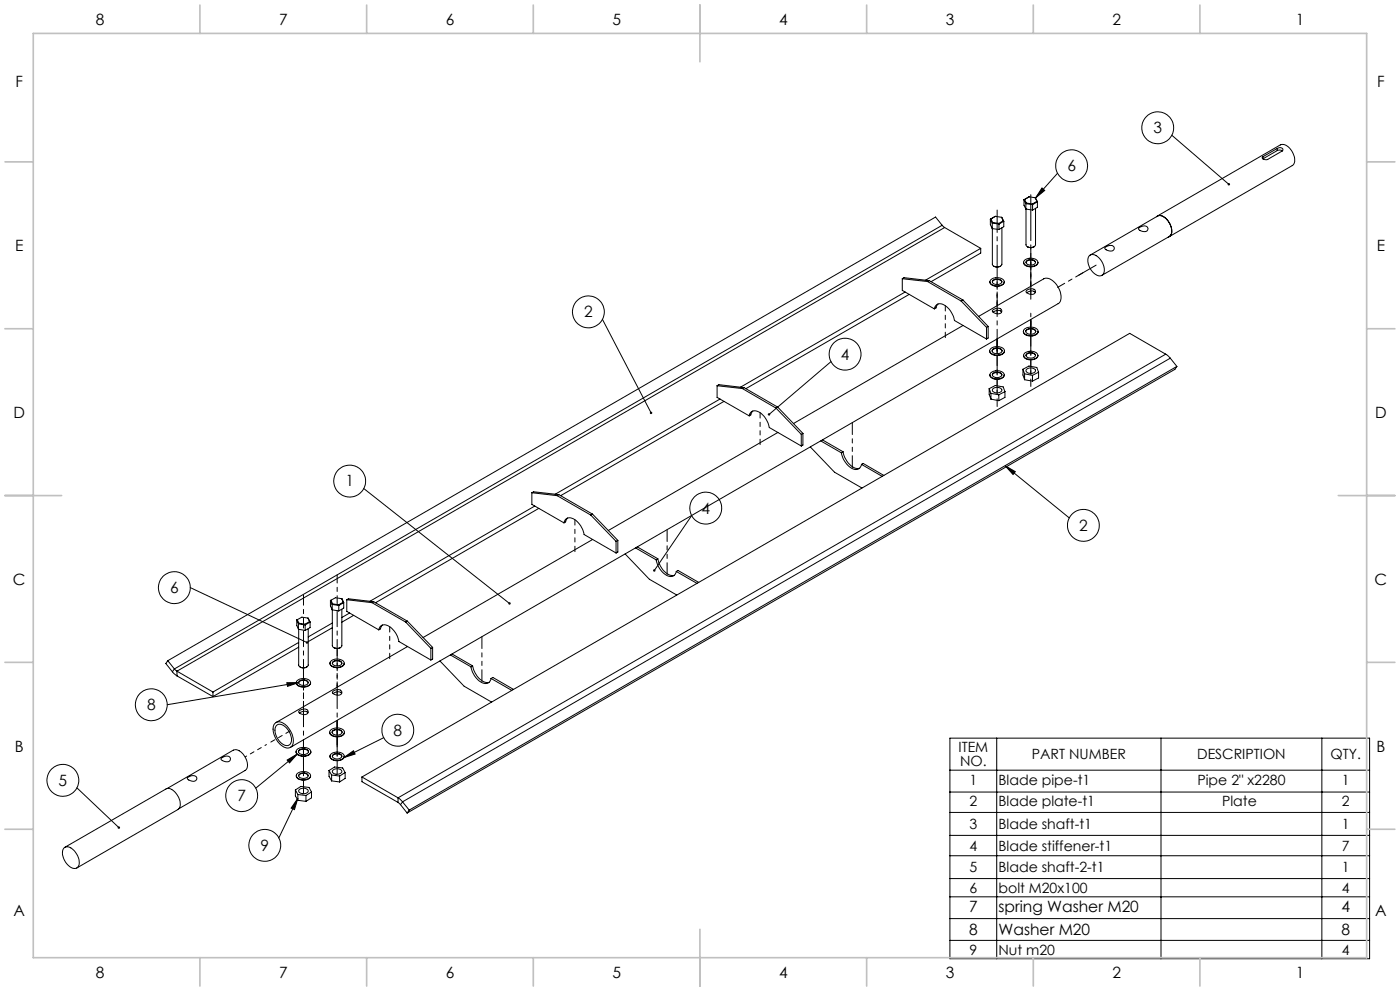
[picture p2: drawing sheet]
<svg xmlns="http://www.w3.org/2000/svg" width="420mm" height="297mm" viewBox="0 0 420 297" stroke-linecap="round" stroke-linejoin="round" font-family="sans-serif">
<g fill="none" stroke="#000" stroke-width=".3">
<path d="M307.2 59.9v1.6l.6 1.1 2 .4M307.2 59.9l.6 1.1M307.4 59.8l.5 1.1M307.4 59.8l-.2 .1M308.7 59l-1.3 .8M308.7 59l1.9 .3M308.7 59l-1.5 .9M310.6 59.3l.5 1M310.6 59.3h.1M310.7 59.3l.5 1.2M312.6 56.3l.8 .8-2.7 2.2zM317.3 51.9l-6.6 7.4"/>
<path d="M351.5 40.5l17.2 14.7M378.9 47v.6M378.9 47.6h.1M383.2 44.5a.95 .95 0 0 1 1-.3 .95 .95 0 0 1 .6 .8l-4.5 2.8a1.16 1.16 0 0 1-1.6-.6l.2-.2M383.2 45.1l.8-.1 .7 .2M383.2 44.5l-4.3 2.5M383.2 45.1l-4.3 2.5M383.2 44.5v.6M282.6 67.5l.8 .7M282.6 67.5l-1.9-2.5-230.4 133M282.6 67.5l-230.3 133M283.4 68.2l10.8 6.2"/>
<path d="M283.4 68.2l-230.3 133M294.2 74.4l-16.5 9.6M294.2 74.4v1.4l-14.9 8.6M297.1 65.7v1.6l.6 1.2 2 .3M297.1 65.7l.6 1.1M297.3 65.6l.5 1.1M297.3 65.6l-.2 .1M297.7 66.8v12.4a1.66 1.66 0 0 0 2.9 0v-10.9M297.7 66.8l2 .4M297.8 66.7l1.8 .3M297.8 66.7l-.1 .1M298.1 79.8l.8 .2 1.2-.2"/>
<path d="M298.6 64.8l-1.5 .9M298.6 64.8h.1M298.6 64.8l-1.3 .8M298.6 64.8l1.9 .3M299.6 67l.1 .2M299.7 67.2v1.6M300.5 65.1l.5 1.1M300.5 65.1l.6 1.2M301 66.2l-1.4 .8M301 66.2l.1 .1M301.1 66.3l-1.4 .9M301.1 66.3v1.6l-1.4 .9"/>
<path d="M307.1 78.6a1.64 1.64 0 0 0 2.1 1.4 1.74 1.74 0 0 0 2.2-1.4M307.4 77.9a2.73 2.73 0 0 1 4 .6 2.45 2.45 0 0 1-3.9 .8 .86 .86 0 0 1-.1-1.4zM307.8 61v12.3a1.62 1.62 0 0 0 2.9 0v-10.9M307.8 61l2 .3M307.8 78.7a1.75 1.75 0 0 1 2.9 0M307.9 60.9l1.8 .2M307.9 60.9l-.1 .1M307.9 78.2a1.8 1.8 0 0 1 2.8 .4 1.61 1.61 0 0 1-2.9 0zM308.2 73.9l1 .3 1-.3M309.7 61.1l.1 .2M309.8 61.3v1.7M311.1 60.3l-1.4 .8"/>
<path d="M311.1 60.3l.1 .2M311.2 60.5l-1.4 .8M311.2 60.5v1.6l-1.4 .9M326.8 76.7a2.25 2.25 0 0 1 3.2 .9 4.2 4.2 0 0 1 .9 4.7 2.25 2.25 0 0 1-3.2-1 4.2 4.2 0 0 1-.9-4.6zM327.1 76.4l57-33a3.1 3.1 0 0 1 3.6 2.1 3.2 3.2 0 0 1 0 4.1l-57.1 32.9M331.6 74.1a1.61 1.61 0 0 1 2.7 .3 1.62 1.62 0 0 1-2.7 .3l-.2-.2zM341.7 68.3a1.6 1.6 0 0 1 2.7 .2 1.53 1.53 0 0 1-2.5 .5l-.3-.4zM347 64.9a2.21 2.21 0 0 1 3.2 1 4.2 4.2 0 0 1 1 4.7l-.7 .4M347.3 64.8a3.1 3.1 0 0 1 3.6 2.2 3.1 3.1 0 0 1-.1 3.9M180.7 95.7l14.6 28.1M270.7 83.5v3.5l9.6 5.6M270.7 83.5l7.6 .9"/>
<path d="M270.7 83.5l.5-.3 7.6 .9M271.5 87.5l-49.4 28.6M272.8 88.2l-49 28.3M278.3 84.4l10.1 5.8M278.8 84.1l-.5 .3M278.8 84.1l10.1 5.8M280.3 92.6a1.97 1.97 0 0 1 1.5-1.6 1.97 1.97 0 0 1 2 .8 7.2 7.2 0 0 1 2.5 4.3l9.6 5.5M281.4 91.1l-.6 1.2-.5 .3M288.4 90.2l7.5 7.9M288.9 89.9l-.5 .3M288.9 89.9l7.5 7.9M288.9 97.5l-50.8 29.4"/>
<path d="M293.6 94.8l19.5-11.2a3.1 3.1 0 0 1 3.6 1.4 4.9 4.9 0 0 1 1 5.8l-230.6 133.2M295.9 98.1v3.5M296.4 97.8l-.5 .3M296.4 97.8v3.5l-.5 .3M297 84.5a2.03 2.03 0 0 0 2.7 1.3 1.43 1.43 0 0 0 1.6-1.3M297.2 83.9a2.75 2.75 0 0 1 4.1 .4 2.32 2.32 0 0 1-3.4 1.1 .97 .97 0 0 1-.7-1.5zM297.7 84.5a1.67 1.67 0 0 1 2.8 0M297.8 93a1.71 1.71 0 0 1 2.7 .1 1.15 1.15 0 0 1-1.8 .8l-1-.5zM298 84a1.61 1.61 0 0 1 2.5 .6 1.66 1.66 0 0 1-2.8-.2zM300.5 93.5a1.63 1.63 0 0 0-2.6 .1M307 99.3a2.14 2.14 0 0 0 3 1.3 1.52 1.52 0 0 0 1.4-1.3M307.3 98.7a2.95 2.95 0 0 1 4.1 .4 1.82 1.82 0 0 1-2.4 1.5 1.44 1.44 0 0 1-1.8-1.8z"/>
<path d="M307.7 99.4a1.78 1.78 0 0 1 3 0M307.9 87.1a1.74 1.74 0 0 1 2.8 .2 1.52 1.52 0 0 1-2.7 .5l-.2-.2zM307.9 98.9a1.87 1.87 0 0 1 2.8 .4 1.72 1.72 0 0 1-3 0zM310.6 87.7a1.61 1.61 0 0 0-2.6 0M215.1 115.6v3.5l9.7 5.5M215.1 115.6l7.6 .8M215.1 115.6l.6-.3 7.5 .9M216 119.6l-49.5 28.5M222.7 116.4l10.1 5.9M223.2 116.2l-.5 .2M223.2 116.2l10.1 5.8M249.3 108.4l-18.6 15.8"/>
<path d="M296.8 116.5l1.8-1 2.4 .5 .5 1.4M296.8 116.5l.5 1.4M296.8 116.5v1.7l.5 1.4M296.9 105.2a2.22 2.22 0 0 0 3 1.3 1.53 1.53 0 0 0 1.4-1.3M297 112.3a2.28 2.28 0 0 0 3.3 1.2 1.18 1.18 0 0 0 1-1.2M297 104.7a2.84 2.84 0 0 1 4.3 .2 1.87 1.87 0 0 1-2.4 1.5 1.62 1.62 0 0 1-1.9-1.5zM297.2 111.8a2.83 2.83 0 0 1 4.1 .4 2.2 2.2 0 0 1-3.2 1.2 1.05 1.05 0 0 1-1-.5 1.05 1.05 0 0 1 .1-1.1zM297.3 117.9l2.3 .4M297.3 117.9v1.7M297.3 119.6l2.3 .5M297.6 105.2a1.79 1.79 0 0 1 3 0M297.7 112.4a1.67 1.67 0 0 1 2.8 0"/>
<path d="M297.8 104.7a1.9 1.9 0 0 1 2.8 .4 1.72 1.72 0 0 1-3 .1zM297.9 116.6l.1-.2a1.59 1.59 0 0 1 2.5 .7 1.66 1.66 0 0 1-2.8-.2zM297.9 112a1.8 1.8 0 0 1 2.7 .3 1.61 1.61 0 0 1-2.9 0zM299.6 118.3v1.8M301.5 117.4l-1.9 .9M301.5 117.4v1.7l-1.9 1M306.9 110.7l1.8-1 2.3 .4 .6 1.4M306.9 110.7l.5 1.3M306.9 110.7v1.7l.5 1.4M307.1 106.5a1.64 1.64 0 0 0 2.1 1.3 1.74 1.74 0 0 0 2.2-1.3M307.4 112l2.3 .5M307.4 112v1.8"/>
<path d="M307.4 113.8l2.3 .4M307.4 105.8a2.73 2.73 0 0 1 4 .6 2.32 2.32 0 0 1-3.5 1.1 .95 .95 0 0 1-.8-.7 .95 .95 0 0 1 .3-1zM307.8 106.6a1.7 1.7 0 0 1 2.9 0M307.9 110.7a1.74 1.74 0 0 1 2.8 .4 1.6 1.6 0 0 1-1.5 .8 1.6 1.6 0 0 1-1.4-.9zM308.1 106a1.76 1.76 0 0 1 2.6 .5 1.63 1.63 0 0 1-2.9-.1zM309.7 112.5v1.7M311.6 111.5l-1.9 1M311.6 111.5v1.8l-1.9 .9M349.7 106.1l1.4 1.2M349.7 106.1l-230.3 133M349.7 106.1l-10.8-6.2-230.3 133M351.1 107.3l2 2.5"/>
<path d="M351.1 107.3l-230.3 133M353.1 109.8l-230.3 133M353.1 109.8l-.6 .9-230.4 133M217.2 120.3l-49 28.3M224.8 124.6a1.84 1.84 0 0 1 1.2-1.5 1.84 1.84 0 0 1 1.9 .5 7.2 7.2 0 0 1 2.9 4.5l9.6 5.6M225.8 123.2l-.6 1.2-.4 .2M232.8 122.3l7.6 7.9M233.3 122l-.5 .3M233.3 122l7.6 7.9M233.4 129.6l-50.9 29.4M240.4 130.2v3.5M240.9 129.9l-.5 .3"/>
<path d="M240.9 129.9v3.5l-.5 .3M243.1 133.9l7.3 7.6 8.2 4.8M246.2 132.1l6.2 3.6M246.7 131.8l6.2 3.6M252.4 135.7a5.9 5.9 0 0 0 4.5 5 1.63 1.63 0 0 0 1.5-1.5M252.9 135.4a5.9 5.9 0 0 0 4.5 5l.4-.1M252.9 135.4l-.5 .3M258.4 139.2l.5-.3 6.2 3.6M258.4 139.2l6.3 3.6M301.6 139.6l19.2 15.6M301.6 139.6l3 1.8-.7 .8zM109.1 146.4l43.8 34.5"/>
<path d="M159.6 147.7v3.5l9.6 5.5M159.6 147.7l7.5 .9M159.6 147.7l.5-.3 7.5 .8M160.4 151.7l-49.4 28.5M161.6 152.4l-49 28.3M167.1 148.6l10.1 5.8M167.6 148.2l-.5 .4M167.6 148.2l10.2 5.9M169.2 156.7a1.82 1.82 0 0 1 1.3-1.5 1.82 1.82 0 0 1 1.9 .5 6.7 6.7 0 0 1 2.8 4.5l9.6 5.5M170.3 155.3l-.6 1.1-.5 .3M177.2 154.4l7.6 7.8M177.8 154.1l-.6 .3"/>
<path d="M177.8 154.1l7.5 7.9M207.5 154.5l-11.2 16.5M57.1 176.1l35 16.5M99.1 180v1.6l.6 1.2 1.9 .3M99.1 180l.6 1.1M99.3 179.9l.5 1.1M99.3 179.9l-.2 .1M102.5 179.4l-1.9-.3-1.3 .8M102.5 179.4l.5 1.1M102.5 179.4l.6 1.2M104 179.7v3.5l9.6 5.6M104 179.7l7.6 .9"/>
<path d="M104 179.7l.5-.2 7.6 .8M177.8 161.7l-50.9 29.4M184.8 162.2v3.5M185.3 162l-.5 .2M185.3 162v3.4l-.5 .3M187.5 166l7.3 7.6 8.2 4.7M190.7 164.2l6.1 3.6M191.2 163.9l6.1 3.6M196.8 167.8a5.9 5.9 0 0 0 4.5 5 1.63 1.63 0 0 0 1.6-1.5M197.3 167.5a5.9 5.9 0 0 0 4.5 5l.5-.1M197.3 167.5l-.5 .3M202.9 171.3l.5-.3 6.2 3.6"/>
<path d="M202.9 171.3l6.2 3.5M50.3 198l2 2.5M50.3 198l-.6 .9 2 2.4M89 185.8l.5 1.2M89 185.8v1.7l.5 1.1M89.2 185.7l.5 1.1M89.2 185.7l-.2 .1M89.5 187l2 .3M89.5 188.6l2 .3M89.5 187v1.6M89.6 192.5l-25.7 14.9M89.6 194l-25.7 14.8"/>
<path d="M89.7 186.8l-.2 .2M89.7 186.8l1.8 .3M90 199.9l.7 .3 1.3-.3M91.5 187.1v.2M91.5 187.3v1.6M92.4 185.2l-1.8-.2-1.4 .7M92.4 185.2l.5 1.1M92.4 185.2l.6 1.2M92.5 188.4v10.9a1.65 1.65 0 0 1-2.9 0v-10.7M92.9 186.3l-1.4 .8M92.9 186.3l.1 .1M93 186.4l-1.5 .9"/>
<path d="M93 186.4v1.7l-1.5 .8M99 198.8a2.1 2.1 0 0 0 2.9 1.2 1.39 1.39 0 0 0 1.4-1.2M99.4 198a2.84 2.84 0 0 1 3.9 .5 1.8 1.8 0 0 1-2.4 1.5 1.62 1.62 0 0 1-1.9-1.5zM99.7 181.1v12.4a1.66 1.66 0 0 0 2.9 0v-10.9M99.7 181.1l1.9 .4M99.7 198.8a1.7 1.7 0 0 1 2.9 0M99.7 186.7l-7.2 4.2M99.7 188.1l-7.2 4.2M99.8 181l-.1 .1M99.8 181l1.8 .3M99.8 198.4a1.66 1.66 0 0 1 2.8 .5 1.7 1.7 0 0 1-2.9-.2zM100.1 194.1l1 .2 1-.2"/>
<path d="M101.6 181.3v.2M101.6 181.5v1.6M103 180.5l-1.4 .8M103 180.5l.1 .1M103.1 180.6l-1.5 .9M103.1 180.6v1.6l-1.5 .9M104.9 183.7l-2.3 1.4M106.1 184.4l-3.5 2.1M111.6 180.6l10.1 5.8M112.1 180.3l-.5 .3M112.1 180.3l10.1 5.9M113.6 188.8a1.82 1.82 0 0 1 1.3-1.6 1.82 1.82 0 0 1 1.9 .6 6.7 6.7 0 0 1 2.9 4.5l9.6 5.5"/>
<path d="M114.7 187.3l-.6 1.2-.5 .3M121.7 186.4l7.6 7.9M122.2 186.2l-.5 .2M122.2 186.2l7.6 7.8M122.2 193.8l-39.4 22.7M129.3 194.3v3.5M129.8 194l-.5 .3M129.8 194v3.5l-.5 .3M132 198.1l7.2 7.6 8.3 4.7M135.1 196.3l6.2 3.5M135.6 196l6.2 3.6M141.3 199.8a5.9 5.9 0 0 0 4.5 5.1 1.63 1.63 0 0 0 1.5-1.6"/>
<path d="M141.8 199.6a5.9 5.9 0 0 0 4.5 5l.4-.1M141.8 199.6l-.5 .2M51.7 201.3l1.4 1.3M52.3 200.5l.8 .7M52.3 200.5l-.6 .8M53.1 201.2l10.8 6.2M53.1 202.6l10.8 6.2M53.1 201.2v1.4M63.9 207.4v1.4M82.5 216.7a2.62 2.62 0 0 1 3.6 .9 5.5 5.5 0 0 1 1.5 6 2.29 2.29 0 0 1-3.5-.4 5.8 5.8 0 0 1-1.9-6zM82.9 217.4a2.23 2.23 0 0 1 3.2 1 3.8 3.8 0 0 1 .7 4.8 2.63 2.63 0 0 1-3.2-1.4 3.8 3.8 0 0 1-.7-4.4zM86 204.6h3.6l-3.3 1.1z"/>
<path d="M88.9 204.6a1.75 1.75 0 0 0 2.3 1.3 1.79 1.79 0 0 0 2-1.3M89.1 204a2.85 2.85 0 0 1 4 .4 1.84 1.84 0 0 1-2.6 1.4 1.22 1.22 0 0 1-1.3-.5 1.22 1.22 0 0 1-.1-1.3zM89.6 204.6l-39.4 6.6M89.6 204.6a1.7 1.7 0 0 1 2.9 0M89.7 213.1a1.75 1.75 0 0 1 2.8 .1 1.52 1.52 0 0 1-2.6 .5l-.3-.2zM89.8 213.7a1.88 1.88 0 0 1 2.6 0M89.9 204.1a1.61 1.61 0 0 1 2.5 .6 1.68 1.68 0 0 1-2.8-.2zM98.9 219.5a1.77 1.77 0 0 0 2.2 1.3 1.79 1.79 0 0 0 2.2-1.3M99.1 218.9a2.8 2.8 0 0 1 4.2 .4 1.96 1.96 0 0 1-2.5 1.4 1.49 1.49 0 0 1-1.8-1.6zM99.6 219.5a1.82 1.82 0 0 1 3 0M99.8 207.3a1.74 1.74 0 0 1 2.8 .1 1.17 1.17 0 0 1-1.9 .8l-.8-.3-.2-.4zM99.9 218.9a1.75 1.75 0 0 1 2.7 .6 1.74 1.74 0 0 1-3-.1z"/>
<path d="M102.5 207.8a1.73 1.73 0 0 0-2.6 .1M147.3 203.3l.5-.3 6.3 3.6M147.3 203.3l6.2 3.6M23.1 236.1l12.6 11.9M50.1 236.3l19.9-11.5a3.2 3.2 0 0 1 3.6 2.2 3 3 0 0 1-.1 3.9l-19.9 11.5M56.4 233a1.62 1.62 0 0 1 2.7 .3 1.48 1.48 0 0 1-2.5 .4l-.4-.3zM66.5 227.2a1.56 1.56 0 0 1 2.6 .2 1.22 1.22 0 0 1-1.9 .7l-.8-.4-.1-.2zM86.1 227.8l3.1-1.8-2.3 2.6zM88.6 236.7l1.7-1 2.4 .3 .8 1.3M88.6 236.7l.8 1.4M88.6 236.7v1.8l.8 1.4M88.8 225.3a1.71 1.71 0 0 0 2.2 1.4 1.75 1.75 0 0 0 2.2-1.4"/>
<path d="M88.9 232.5a1.76 1.76 0 0 0 2.3 1.3 1.73 1.73 0 0 0 2-1.3M89 224.8a2.87 2.87 0 0 1 4.2 .3 2.26 2.26 0 0 1-3.2 1.3 1.11 1.11 0 0 1-1-1.6zM89.1 231.8a2.81 2.81 0 0 1 4 .5 1.79 1.79 0 0 1-2.3 1.4 1.57 1.57 0 0 1-1.9-1.5zM89.2 226l-12.5 10.2M89.4 239.3l-5.8 11.8M89.4 238.1l2.4 .3M89.4 239.9l2.4 .3M89.4 238.1v1.8M89.4 239.3l-1.1 3.3-1-.4zM89.5 225.4a1.79 1.79 0 0 1 3 0M89.6 232.5a1.75 1.75 0 0 1 2.9 0M89.7 224.9l.3-.3a1.71 1.71 0 0 1 2.5 .8 1.76 1.76 0 0 1-3-.2z"/>
<path d="M89.8 236.6a1.68 1.68 0 0 1 2.7 .5 1.68 1.68 0 0 1-2.9 0zM89.9 232l.2-.2a1.58 1.58 0 0 1 2.3 .8 1.65 1.65 0 0 1-2.8-.2zM91.8 238.4v1.8M93.5 237.3v1.8l-1.7 1.1M93.5 237.3l-1.7 1.1M98.7 230.9l1.7-1 2.4 .2 .7 1.4M98.7 230.9l.8 1.4M98.7 230.9v1.8l.8 1.3M99 226.6a2.34 2.34 0 0 0 3.7 1l.5-.5 .1-.5M99.3 226a2.86 2.86 0 0 1 4 .4 1.89 1.89 0 0 1-2.7 1.4 1.28 1.28 0 0 1-1.5-1.6zM99.5 232.3l2.4 .3M99.5 234l2.4 .3"/>
<path d="M99.5 232.3v1.7M99.7 226.7a1.7 1.7 0 0 1 2.9 0M99.8 226.3l.2-.2a1.65 1.65 0 0 1 2.6 .7 1.67 1.67 0 0 1-2.9-.2zM99.9 230.8a1.69 1.69 0 0 1 2.7 .5 1.68 1.68 0 0 1-2.9-.1zM101.9 232.6v1.7M103.2 227l2.8-2 .5 1zM103.5 231.5v1.8l-1.6 1M103.5 231.5l-1.6 1.1M108.6 232.9v1.4l10.8 6.2M108.6 232.9l10.8 6.2M115.1 221.1l-11.9 5.9M119.4 239.1l1.4 1.2"/>
<path d="M119.4 239.1v1.4M285 221.2h125.9v66.1h-125.9zM285 230.8h125.9M285 237.4h125.9M299 221.2v66.1M348.3 221.2v66.1M396.6 221.2v66.1M19.2 254.1a2.32 2.32 0 0 1 3.2 1 4 4 0 0 1 .8 4.9 2.44 2.44 0 0 1-3.2-1.2 4 4 0 0 1-.8-4.7zM19.5 253.9l30.3-17.4a2.66 2.66 0 0 1 3.2 1.4 3.7 3.7 0 0 1 .5 4.6l-30.5 17.6M119.4 240.5l.8 .7M120.2 241.2l1.9 2.5M120.8 240.3l2 2.5"/>
<path d="M120.8 240.3l-.6 .9M122.8 242.8l-.7 .9M285 243.5h125.9M285 250.4h125.9M285 256.5h125.9M285 263.3h125.9M285 268.8h125.9M285 275.3h125.9M285 281.8h125.9"/>
<circle cx="347.3" cy="38.3" r="4.8"/>
<circle cx="321.5" cy="49.7" r="4.8"/>
<circle cx="176.5" cy="93.5" r="4.8"/>
<circle cx="253.5" cy="106.2" r="4.8"/>
<circle cx="104.9" cy="144.2" r="4.8"/>
<circle cx="211.7" cy="152.3" r="4.8"/>
<circle cx="325" cy="157.4" r="4.8"/>
<circle cx="52.3" cy="176.1" r="4.8"/>
<circle cx="45.4" cy="211.2" r="4.8"/>
<circle cx="119.3" cy="218.9" r="4.8"/>
<circle cx="18.9" cy="233.9" r="4.8"/>
<circle cx="72.5" cy="238.4" r="4.8"/>
<circle cx="79.4" cy="253.4" r="4.8"/>
</g>
<path d="M81.2 222.4l5.8-3.3" fill="none" stroke="#000" stroke-width=".3" stroke-dasharray="15.2 1.3 1.3 1.3" stroke-dashoffset="13.8"/>
<path d="M324.8 81.8l-7.5 4.3M101.1 181v-8.7" fill="none" stroke="#000" stroke-width=".3" stroke-dasharray="15.2 1.3 1.3 1.3" stroke-dashoffset="12.8"/>
<path d="M91 188.2v-9.9" fill="none" stroke="#000" stroke-width=".3" stroke-dasharray="15.2 1.3 1.3 1.3" stroke-dashoffset="12.2"/>
<path d="M91 229.1v-18.7" fill="none" stroke="#000" stroke-width=".3" stroke-dasharray="15.2 1.3 1.3 1.3" stroke-dashoffset="7.8"/>
<path d="M101.1 223.2v-17.9" fill="none" stroke="#000" stroke-width=".3" stroke-dasharray="15.2 1.3 1.3 1.3" stroke-dashoffset="8.2"/>
<path d="M91 189.1v13.2" fill="none" stroke="#000" stroke-width=".3" stroke-dasharray="15.2 1.3 1.3 1.3" stroke-dashoffset="10.5"/>
<path d="M101.1 182.9v13.6" fill="none" stroke="#000" stroke-width=".3" stroke-dasharray="15.2 1.3 1.3 1.3" stroke-dashoffset="10.4"/>
<path d="M299.1 88.3v16.9" fill="none" stroke="#000" stroke-width=".3" stroke-dasharray="15.2 1.3 1.3 1.3" stroke-dashoffset="8.7"/>
<path d="M299.1 113.4v8.4" fill="none" stroke="#000" stroke-width=".3" stroke-dasharray="15.2 1.3 1.3 1.3" stroke-dashoffset="12.9"/>
<path d="M309.2 107.6v8.2" fill="none" stroke="#000" stroke-width=".3" stroke-dasharray="15.2 1.3 1.3 1.3" stroke-dashoffset="13"/>
<path d="M309.2 58.3v31.4" fill="none" stroke="#000" stroke-width=".3" stroke-dasharray="15.2 1.3 1.3 1.3" stroke-dashoffset="1.5"/>
<path d="M299.1 80.2v-17.3" fill="none" stroke="#000" stroke-width=".3" stroke-dasharray="15.2 1.3 1.3 1.3" stroke-dashoffset="8.5"/>
<path d="M309.2 99.8v-5.9" fill="none" stroke="#000" stroke-width=".3" stroke-dasharray="15.2 1.3 1.3 1.3" stroke-dashoffset="14.2"/>
<g fill="none" stroke="#c0c0c0" stroke-width=".5">
<path d="M10 10h400v277h-400zM60 1.5v8.5M110 1.5v8.5M160 1.5v8.5M210 1.5v17M260 1.5v8.5M310 1.5v8.5M360 1.5v8.5M1.5 48.5h8.5M410 48.5h8.5M1.5 98.5h8.5M410 98.5h8.5"/>
<path d="M1.5 148.5h17M401.5 148.5h17M1.5 198.5h8.5M410 198.5h8.5M1.5 248.5h8.5M410 248.5h8.5M210 278.5v17M60 287v8.5M110 287v8.5M160 287v8.5M260 287v8.5M310 287v8.5"/>
<path d="M360 287v8.5"/>
</g>
<path d="M368.4 54.9v.6h.5l-.2-.3 .2 .3v-.5zM301.6 139.6l3 1.8-.7 .8zM230.4 124v.4l.3-.2-.3 .2a.36 .36 0 0 0 .6 .1 .36 .36 0 0 0 0-.6 .36 .36 0 0 0-.6 .1zM35.4 247.8v.5h.5l-.2-.3 .3 .2-.1-.4zM91.9 192.3l-.1 .5 .5 .1 .2-.2-.4-.1 .4 .1-.1-.4zM86 204.6h3.6l-3.3 1.1zM86.1 227.8l3.1-1.8-2.3 2.6zM89.4 239.3l-1.1 3.3-1-.4zM152.6 180.6v.5h.5l-.2-.2 .2 .2v-.5zM312.6 56.3l.8 .8-2.7 2.2zM196 170.7v.5l.3-.2-.2 .3a.36 .36 0 0 0 .5-.1 .36 .36 0 0 0-.1-.5 .36 .36 0 0 0-.5 0zM195 123.5l.1 .5 .4 .1-.2-.3 .2 .3 .1-.1-.1-.5zM103.2 227l2.8-2 .5 1z" fill="#000"/>
<g fill="none" stroke="#000" stroke-width=".3" stroke-dasharray="6.3 1.3 1.3 1.3 1.3 1.3">
<path d="M309.2 79.4v-.7M309.2 79.4v-5.2M299.1 85.3v-.8M299.1 85.3v-5.3M309.2 95.8v3.6M309.2 95.8v4.4M323.6 82.5l5.2-3M299.1 101.6v3.6M299.1 101.6v4.4M299.1 106.5v5.9M299.1 113.7v4M309.2 100.7v5.8"/>
<path d="M309.2 107.8v4.1M101.1 199.6v-.8M101.1 199.6v-5.3M91 205.4v-.8M91 205.4v-5.2M101.1 215.9v3.6M101.1 215.9v4.4M91 221.7v3.6M91 221.7v4.4M91 226.7v5.8M91 233.8v4.1M101.1 220.8v5.9"/>
<path d="M101.1 228v4"/>
</g>
<path d="M299.1 106.5v6.6M309.2 100.7v6.6M91 226.7v6.6M101.1 220.8v6.6" fill="none" stroke="#000" stroke-width=".3" stroke-dasharray="6.3 1.3 1.3 1.3 1.3 1.3" stroke-dashoffset="3.3"/>
<path d="M299.1 93v-7.2M309.2 87.2v-7.2M91 213.2v-7.3M101.1 207.3v-7.2" fill="none" stroke="#000" stroke-width=".3" stroke-dasharray="6.3 1.3 1.3 1.3 1.3 1.3" stroke-dashoffset="5.9"/>
<path d="M299.1 94v-8.2M309.2 88.2v-8.2M91 214.1v-8.2M101.1 208.3v-8.2" fill="none" stroke="#000" stroke-width=".3" stroke-dasharray="6.3 1.3 1.3 1.3 1.3 1.3" stroke-dashoffset="5.4"/>
<path d="M255.7 126.7v13.4M200.1 158.7v13.5M144.6 190.8v13.5" fill="none" stroke="#000" stroke-width=".3" stroke-dasharray="6.3 1.3 1.3 1.3 1.3 1.3" stroke-dashoffset="2.8"/>
<path d="M283.6 101.2v-9.6M228 133.3v-9.6M172.5 165.3v-9.6M116.9 197.4v-9.6" fill="none" stroke="#000" stroke-width=".3" stroke-dasharray="6.3 1.3 1.3 1.3 1.3 1.3" stroke-dashoffset="4.7"/>
<path d="M79.9 223.2l-6.4 3.6" fill="none" stroke="#000" stroke-width=".3" stroke-dasharray="6.3 1.3 1.3 1.3 1.3 1.3" stroke-dashoffset="5.8"/>
<g font-size="4.7">
<text x="28.7" y="7.6">8</text>
<text x="83.7" y="7.6">7</text>
<text x="133.7" y="7.6">6</text>
<text x="183.7" y="7.6">5</text>
<text x="233.7" y="7.6">4</text>
<text x="283.7" y="7.6">3</text>
<text x="333.7" y="7.6">2</text>
<text x="388.7" y="7.6">1</text>
<text x="4.6" y="26.1">F</text>
<text x="413.1" y="26.1">F</text>
<text x="346" y="39.9">3</text>
<text x="320.2" y="51.3">6</text>
<text x="4.5" y="75.3">E</text>
<text x="413" y="75.3">E</text>
<text x="175.2" y="95.1">2</text>
<text x="252.2" y="107.8">4</text>
<text x="4" y="125.3">D</text>
<text x="412.5" y="125.3">D</text>
<text x="103.6" y="145.8">1</text>
<text x="210.5" y="153.9">4</text>
<text x="323.7" y="159.1">2</text>
<text x="3.9" y="175.3">C</text>
<text x="51" y="177.7">6</text>
<text x="412.4" y="175.3">C</text>
<text x="44.1" y="212.8">8</text>
<text x="118.1" y="220.5">8</text>
<text x="4.4" y="225.3">B</text>
<text x="412.9" y="225.3">B</text>
<text x="17.6" y="235.5">5</text>
<text x="71.2" y="240.1">7</text>
<text x="78.2" y="255">9</text>
<text x="4" y="274.6">A</text>
<text x="290.7" y="273.3">7</text>
<text x="299.5" y="273.3">spring Washer M20</text>
<text x="402.4" y="273.3">4</text>
<text x="412.5" y="274.6">A</text>
<text x="290.7" y="280.2">8</text>
<text x="299.5" y="280.2">Washer M20</text>
<text x="402.5" y="280.2">8</text>
<text x="28.7" y="293.1">8</text>
<text x="83.7" y="293.1">7</text>
<text x="133.7" y="293.1">6</text>
<text x="183.7" y="293.1">5</text>
<text x="233.7" y="293.1">4</text>
<text x="283.7" y="293.1">3</text>
<text x="333.7" y="293.1">2</text>
<text x="388.7" y="293.1">1</text>
</g>
<g font-size="4.2">
<text x="287.5" y="225.5">ITEM</text>
<text x="309.6" y="227.5">PART NUMBER</text>
<text x="359.2" y="227.5">DESCRIPTION</text>
<text x="399.2" y="227.5">QTY.</text>
<text x="288" y="229.6">NO.</text>
<text x="290.8" y="235.2">1</text>
<text x="299.5" y="235.2">Blade pipe-t1</text>
<text x="359.2" y="235.2">Pipe 2&quot; x2280</text>
<text x="402.6" y="235.2">1</text>
<text x="290.8" y="241.6">2</text>
<text x="299.5" y="241.6">Blade plate-t1</text>
<text x="366.6" y="241.6">Plate</text>
<text x="402.6" y="241.6">2</text>
<text x="290.8" y="248.4">3</text>
<text x="299.5" y="248.4">Blade shaft-t1</text>
<text x="402.6" y="248.4">1</text>
<text x="290.8" y="254.9">4</text>
<text x="299.5" y="254.9">Blade stiffener-t1</text>
<text x="402.6" y="254.9">7</text>
<text x="290.8" y="261.4">5</text>
<text x="299.5" y="261.4">Blade shaft-2-t1</text>
<text x="402.6" y="261.4">1</text>
<text x="290.8" y="267.6">6</text>
<text x="299.5" y="267.6">bolt M20x100</text>
<text x="402.6" y="267.6">4</text>
<text x="290.8" y="286.1">9</text>
<text x="299.5" y="286.1">Nut m20</text>
<text x="402.6" y="286.1">4</text>
</g>
</svg>
